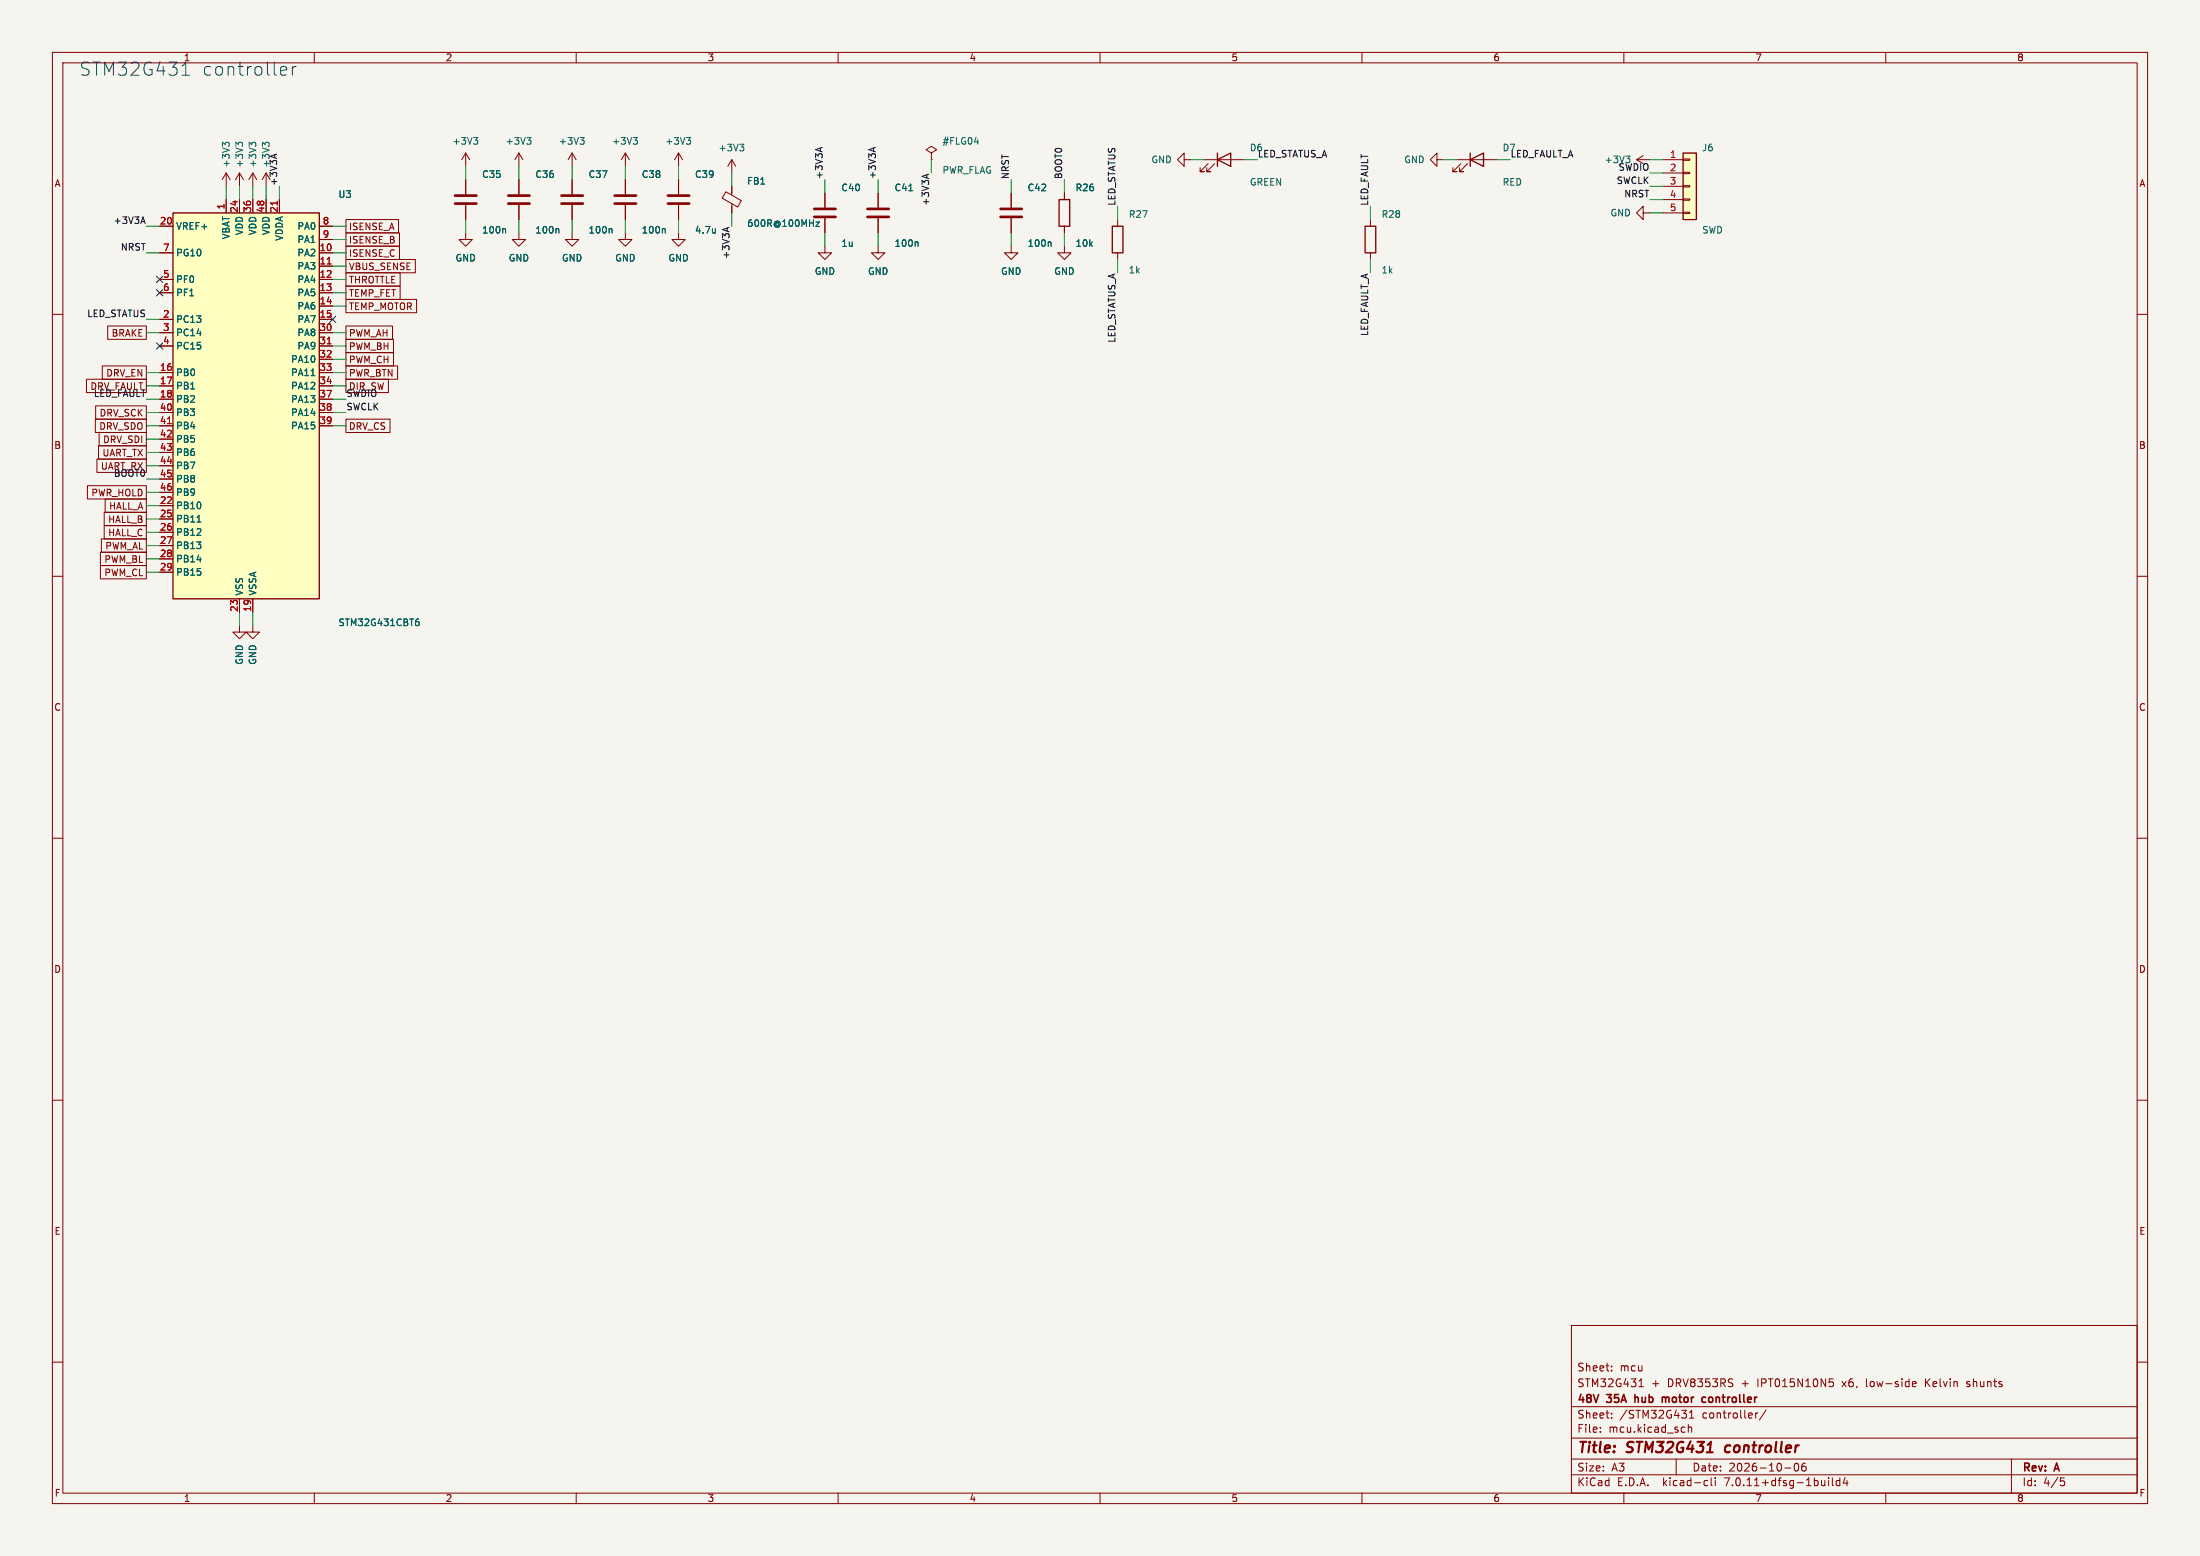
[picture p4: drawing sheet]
<svg xmlns="http://www.w3.org/2000/svg" width="420mm" height="297mm" viewBox="0 0 420 297" stroke-linecap="round" stroke-linejoin="round" font-family="sans-serif">
<path d="M0 0h420v297h-420z" fill="#f5f4ef" stroke="#f5f4ef" stroke-width=".19"/>
<g fill="none" stroke="#840000" stroke-width=".19">
<path d="M10 10h400v277h-400zM12 12h396v273h-396zM60 10v2M110 10v2M160 10v2M210 10v2M260 10v2M310 10v2M360 10v2M43.2 33v2.6M43.2 38.1v2.5M43.2 33l-.8 1.3"/>
<path d="M43.2 33l.7 1.3M45.7 33v2.6M45.7 38.1v2.5M45.7 33l-.7 1.3M45.7 33l.8 1.3M48.3 33v2.6M48.3 38.1v2.5M48.3 33l-.8 1.3M48.3 33l.7 1.3M50.8 33v2.6M50.8 38.1v2.5M50.8 33l-.8 1.3"/>
<path d="M50.8 33l.8 1.3M53.3 38.1v2.5M88.9 29.2l-.8 1.3M88.9 29.2v2.6M88.9 34.3v2.8M88.9 39.1v2.8M88.9 29.2l.8 1.3M99.1 29.2l-.8 1.3M99.1 29.2v2.6M99.1 34.3v2.8M99.1 39.1v2.8M99.1 29.2l.7 1.3"/>
<path d="M109.2 29.2l-.7 1.3M109.2 29.2v2.6M109.2 34.3v2.8M109.2 39.1v2.8M109.2 29.2l.8 1.3M119.4 29.2v2.6M119.4 34.3v2.8M119.4 39.1v2.8M119.4 29.2l-.8 1.3M119.4 29.2l.7 1.3M129.5 29.2v2.6M129.5 34.3v2.8"/>
<path d="M129.5 39.1v2.8M129.5 29.2l-.7 1.3M129.5 29.2l.8 1.3M138.6 36.6l2.9 1.7-.7 1.2-2.9-1.7zM139.7 30.5v2.5M139.7 35.6v1.6M139.7 38.9v1.7M139.7 30.5l-.8 1.3M139.7 30.5l.8 1.3M157.5 36.8v2.8M167.6 36.8v2.8M177.8 29.2l1-.6-1-.7-1 .7 1 .6v1.3"/>
<path d="M177.8 30.5h.1M193 36.8v2.8M203.2 36.8v1.3M226.1 30.5v-1.3l-1.3 1.3 1.3 1.3v-1.3h1.2M229.9 30.5h7.6M230.6 31.2l-1.5 1.6h.8h-.8v-.8M231.9 31.2l-1.5 1.6h.7h-.7v-.8M274.3 30.5v-1.3l-1.3 1.3 1.3 1.3v-1.3h1.3M278.1 30.5h7.6M278.9 31.2l-1.5 1.6h.7h-.7v-.8M280.2 31.2l-1.6 1.6h.8h-.8v-.8M312.4 30.5h2.6"/>
<path d="M312.4 30.5l1.3 .7M313.7 29.7l-1.3 .8M317.5 30.5h3.8M317.5 33h3.8M317.5 35.6h3.8M317.5 38.1h3.8M321.3 38h1.3v.2h-1.3zM321.3 35.4h1.3v.3h-1.3zM321.3 32.9h1.3v.2h-1.3zM321.3 30.4h1.3v.2h-1.3zM10 60h2M30.5 48.3h2.5"/>
<path d="M30.5 53.3h2.5M30.5 55.9h2.5M30.5 43.2h2.5M61 48.3h2.5M61 50.8h2.5M61 53.3h2.5M61 55.9h2.5M61 58.4h2.5M61 43.2h2.5M61 45.7h2.5M66 47h10.3v2.5h-10.3zM66 49.5h13.3v2.6h-13.3z"/>
<path d="M66 52.1h10.4v2.5h-10.4zM66 57.1h13.5v2.6h-13.5zM66 54.6h10.4v2.6h-10.4zM66 41.9h10.1v2.6h-10.1zM66 44.4h10.3v2.6h-10.3zM88.9 44.5v1.2h1.3l-1.3 1.3-1.3-1.3h1.3M99.1 44.5v1.2h1.2l-1.2 1.3-1.3-1.3h1.3M109.2 44.5v1.2h1.3l-1.3 1.3-1.3-1.3h1.3M119.4 44.5v1.2h1.2l-1.2 1.3-1.3-1.3h1.3M129.5 44.5v1.2h1.3l-1.3 1.3-1.2-1.3h1.2M157.5 47v1.3h1.2l-1.2 1.2-1.3-1.2h1.3M157.5 41.7v2.8"/>
<path d="M167.6 47v1.3h1.3l-1.3 1.2-1.2-1.2h1.2M167.6 41.7v2.8M193 47v1.3h1.3l-1.3 1.2-1.2-1.2h1.2M193 41.7v2.8M203.2 47v1.3h1.3l-1.3 1.2-1.3-1.2h1.3M203.2 43.2v1.3M213.4 41.9v1.3M213.4 48.3v1.2M261.6 41.9v1.3M261.6 48.3v1.2M313.7 40.6v-1.2l-1.3 1.2 1.3 1.3v-1.3h1.3M317.5 40.6h3.8"/>
<path d="M321.3 40.5h1.3v.3h-1.3zM408 60h2M16.5 72.4h11.4v2.5h-11.4zM18.3 77.5h9.6v2.5h-9.6zM19.5 69.8h8.4v2.6h-8.4zM20.6 62.2h7.3v2.6h-7.3zM30.5 61h2.5M30.5 71.1h2.5M30.5 73.7h2.5M30.5 76.2h2.5M30.5 63.5h2.5M30.5 66h2.5"/>
<path d="M30.5 78.7h2.5M61 61h2.5M61 71.1h2.5M61 73.7h2.5M61 76.2h2.5M61 63.5h2.5M61 66h2.5M61 68.6h2.5M61 78.7h2.5M66 62.2h8.9v2.6h-8.9zM66 64.8h9.1v2.5h-9.1zM66 67.3h9.1v2.6h-9.1z"/>
<path d="M66 72.4h8.1v2.5h-8.1zM66 69.8h9.9v2.6h-9.9zM16.7 92.7h11.2v2.6h-11.2zM18.2 80h9.7v2.6h-9.7zM18.5 87.6h9.4v2.6h-9.4zM18.8 85.1h9.1v2.5h-9.1zM18.9 82.5h9v2.6h-9zM19.9 97.8h8v2.5h-8zM20.1 95.2h7.8v2.6h-7.8zM30.5 96.5h2.5M30.5 99.1h2.5M30.5 81.3h2.5"/>
<path d="M30.5 83.8h2.5M30.5 86.4h2.5M30.5 88.9h2.5M30.5 91.4h2.5M30.5 94h2.5M61 81.3h2.5M66 80h8.4v2.6h-8.4zM10 110h2M19.2 105.4h8.7v2.6h-8.7zM19.2 107.9h8.7v2.6h-8.7zM19.3 102.9h8.6v2.5h-8.6zM19.9 100.3h8v2.6h-8z"/>
<path d="M30.5 101.6h2.5M30.5 104.1h2.5M30.5 106.7h2.5M30.5 109.2h2.5M45.7 119.4v1.3h1.3l-1.3 1.2-1.3-1.2h1.3M45.7 114.3v2.5M48.3 119.4v1.3h1.2l-1.2 1.2-1.3-1.2h1.3M48.3 114.3v2.5M408 110h2M10 160h2M408 160h2M10 210h2"/>
<path d="M408 210h2M10 260h2M300 253h108v32h-108zM408 260h2M300 278.5h108M300 274.5h108M300 268.5h108M305.5 273.2v.2M305.5 272.5v.1M307.7 270.5v.2M307.7 260.8v.1M307.7 261.5v.2"/>
<path d="M307.7 269.8v.1M312.9 264.7h.8M313 263.5l.3-.3v1.5M320 278.5v3M321.2 272.4l.5 .1M321.7 273.3l-.5 .1M322.3 272.5l.2-.1 .4 .1v.9M322.3 271.9v1.5M322.5 269.6l.4-.4v1.5M322.5 270.7h.9M335.2 269.7v1M335.6 269.7l-.3 .1-.1 .2"/>
<path d="M337.2 269.1l-1.3 1.9M342.7 279.4l.2-.1a.8 .8 0 0 1 .5 .7 .8 .8 0 0 1-.5 .8 1 1 0 0 1-.2-1.4zM344.7 279.3a.59 .59 0 0 0-.8 .6v.6l.2 .2 .4 .1 .2-.2 .1-.5-.1-.2h-.5l-.3 .2M349.2 263.2h.7M349.4 263.8h.3l.3 .2-.1 .6-.5 .1M365.1 264.5l.2 .2 .4-.1M365.1 263.9l.2-.2h.3l.2 .2v.1l-.7 .2M367.6 263.2v1.5M368.4 263.2l-.8 .8M375.4 264.6l.5 .1M375.7 263.7l-.3 .2 .3 .3M384 278.5v6.5"/>
<path d="M60 285v2M110 285v2M160 285v2M210 285v2M260 285v2M300 281.5h108M310 285v2M325.6 282.6l.4 .1M326 283.5l-.4 .1M326.7 282.1v1.3l.2 .2M327.4 282.1v.1M327.4 282.6v1"/>
<path d="M340.7 280.2h1.2M349.1 282.1v.1M349.1 282.6v1M349.8 282.1v1.3l.2 .2M351.2 282.7l-.4-.1-.3 .3 .2 .6h.5M351.2 282.1v1.5M352.2 282l-.3 1.1h.9M352.6 282.6v1M360 285v2M393.4 282.1h.7M393.5 282.7h.4l.3 .2-.2 .6-.5 .1"/>
</g>
<path d="M329.5 276.1l-.2 .7 .3 .4" fill="none" stroke="#840000" stroke-width=".4"/>
<path d="M312.1 266.2v1.5M312.2 266.8h-.1M317.3 266.7v1M317.3 266.8l.5-.1 .2 .2M318 266.9v.8M318 266.8v.1M325.2 266.7l.4 .1M325.6 267.6l-.4 .1" fill="none" stroke="#840000" stroke-width=".3"/>
<g fill="none" stroke="#840000" stroke-width=".51">
<path d="M86.9 38.9h4M86.9 37.3h4M97 38.9h4.1M97 37.3h4.1M107.2 38.9h4.1M107.2 37.3h4.1M117.3 38.9h4.1M117.3 37.3h4.1M127.5 38.9h4.1M127.5 37.3h4.1M155.4 39.9h4.1M165.6 39.9h4.1"/>
<path d="M191 39.9h4.1M155.4 41.4h4.1M165.6 41.4h4.1M191 41.4h4.1"/>
</g>
<g fill="none" stroke="#006464" stroke-width=".19">
<path d="M43 27.4l.2-.2h.3l.3 .2M43 27.6l-.5-.4v.7M45.5 27.4l.3-.2h.3l.2 .2M45.5 27.6l-.5-.4v.7M48.1 27.4l.2-.2h.3l.2 .2M48.1 27.6l-.5-.4v.7M50.6 27.6l-.5-.4v.7M50.6 27.4l.2-.2h.3l.3 .2M90.4 26.3h.8l-.4 .4M91 26.7l.2 .3v.3l-.2 .2M100.6 26.3h.8l-.5 .4M101.1 26.7l.3 .3v.3l-.3 .2"/>
<path d="M110.7 26.3h.8l-.4 .4M111.3 26.7l.2 .3v.3l-.2 .2M120.9 26.3h.8l-.4 .4M121.4 26.7l.3 .3v.3l-.3 .2M131.1 26.3h.7l-.4 .4M131.6 26.7l.2 .3v.3l-.2 .2M141.2 27.5h.8l-.4 .5M141.8 28l.2 .3v.3l-.2 .2M173.5 36.4h.7M186 27.1h.8M310.4 29.8h.8l-.5 .5M310.9 30.3l.3 .2v.3"/>
<path d="M96.3 43.6l.2 .2v.7M106.5 43.6l.2 .2v.7M116.7 43.6l.1 .2v.7M126.8 43.6l.2 .2v.7M136.6 43.6v.9M136.6 44.4h-.1M155.8 42.4h.6l-.6 .8h.6M175.1 46.2l.2 .2v.6M200.5 46.2l.2 .2v.6M59.4 71.7h.7M37.6 99.6h.7M79.5 118.6l.4 .1 .1 .2v.4l-.5 .1"/>
<path d="M79.9 118.1l-.4 .1"/>
</g>
<g fill="#ffffc2" stroke="#ffffc2" stroke-width=".19">
<path d="M33 40.6h28v73.7h-28z"/>
<path d="M321.3 29.2h2.5v12.7h-2.5z"/>
</g>
<path d="M202.2 38.1h2v5.1h-2zM232.4 30.5l2.5-1.3v2.6zM232.4 29.2v2.6M280.7 30.5l2.5-1.3v2.6zM280.7 29.2v2.6M321.3 29.2h2.5v12.7h-2.5zM33 40.6h28v73.7h-28zM212.3 43.2h2.1v5.1h-2.1zM260.6 43.2h2v5.1h-2z" fill="none" stroke="#840000" stroke-width=".25"/>
<path d="M52.9 38.4v.7M62.5 50.4h.7M62.5 65.6h.7M32 80.9h.7" fill="none" stroke="#a90000" stroke-width=".19"/>
<path d="M52.5 29.5v.6M52.8 29.4l-1.2 .4M156.6 28.3v.6M157 28.1l-1.3 .5M166.8 28.3v.6M167.1 28.1l-1.2 .5M176.9 33.4v.6M177.3 33.2l-1.3 .5M27 42.3h.6M27.3 41.4l.4 1.3M138.8 43.5v.6M139.2 43.4l-1.3 .4" fill="none" stroke="#0f0f0f" stroke-width=".19"/>
<path d="M34.7 14.4h1.5M35.5 11.9v2.5M53.9 12.7l.7 .1 .1 .5-1.1 .2M54.6 14.2l-.7 .2M55.8 12.7v1.7M56.5 12.7a.64 .64 0 0 0-.7 .5" fill="none" stroke="#0000c2" stroke-width=".19"/>
<g fill="none" stroke="#009600" stroke-width=".19">
<path d="M43.2 35.6v2.5M45.7 35.6v2.5M48.3 35.6v2.5M50.8 35.6v2.5M53.3 35.6v2.5M88.9 31.8v2.5M99.1 31.8v2.5M109.2 31.8v2.5M119.4 31.8v2.5M129.5 31.8v2.5M139.7 33v2.6M157.5 34.3v2.5"/>
<path d="M167.6 34.3v2.5M177.8 30.5v2.5M193 34.3v2.5M203.2 34.3v2.5M213.4 39.4v2.5M227.3 30.5h2.6M237.5 30.5h2.5M261.6 39.4v2.5M275.6 30.5h2.5M285.7 30.5h2.6M315 30.5h2.5M315 33h2.5"/>
<path d="M315 35.6h2.5M315 38.1h2.5M27.9 48.3h2.6M27.9 43.2h2.6M63.5 48.3h2.5M63.5 50.8h2.5M63.5 58.4h2.5M63.5 55.9h2.5M63.5 53.3h2.5M63.5 45.7h2.5M63.5 43.2h2.5M88.9 41.9v2.6"/>
<path d="M99.1 41.9v2.6M109.2 41.9v2.6M119.4 41.9v2.6M129.5 41.9v2.6M139.7 40.6v2.6M157.5 44.5v2.5M167.6 44.5v2.5M193 44.5v2.5M203.2 44.5v2.5M213.4 49.5v2.6M261.6 49.5v2.6M315 40.6h2.5"/>
<path d="M27.9 71.1h2.6M27.9 63.5h2.6M27.9 78.7h2.6M27.9 76.2h2.6M27.9 73.7h2.6M27.9 61h2.6M63.5 71.1h2.5M63.5 63.5h2.5M63.5 68.6h2.5M63.5 66h2.5M63.5 78.7h2.5M63.5 76.2h2.5"/>
<path d="M63.5 73.7h2.5M27.9 83.8h2.6M27.9 81.3h2.6M27.9 91.4h2.6M27.9 88.9h2.6M27.9 86.4h2.6M27.9 94h2.6M27.9 99.1h2.6M27.9 96.5h2.6M63.5 81.3h2.5M27.9 109.2h2.6M27.9 106.7h2.6"/>
<path d="M27.9 104.1h2.6M27.9 101.6h2.6M45.7 116.8v2.6M48.3 116.8v2.6"/>
</g>
<path d="M29.9 55.3l1.2 1.2M29.9 52.7l1.2 1.2M31.1 55.3l-1.2 1.2M31.1 52.7l-1.2 1.2M29.9 65.4l1.2 1.2M31.1 65.4l-1.2 1.2M62.9 60.4l1.2 1.2M64.1 60.4l-1.2 1.2" fill="none" stroke="#000084" stroke-width=".19"/>
<g font-size="3.5" fill="#0000c2">
<text x="15" y="14.7">STM32G431</text>
<text x="38.4" y="14.7">controller</text>
</g>
<g font-size="2.8" fill="#840000">
<text x="301" y="277.9">Title:</text>
<text x="310.6" y="277.9">STM32G431</text>
<text x="330.2" y="277.9">controller</text>
</g>
<g font-size="2.1" fill="#840000">
<text x="301" y="262">Sheet:</text>
<text x="309.2" y="262">mcu</text>
<text x="301" y="268.2">48V</text>
<text x="301" y="265">STM32G431</text>
<text x="306.9" y="268.2">35A</text>
<text x="312.8" y="268.2">hub</text>
<text x="315.2" y="265">+</text>
<text x="318.4" y="265">DRV8353RS</text>
<text x="318.6" y="268.2">motor</text>
<text x="326.8" y="268.2">controller</text>
<text x="332.6" y="265">+</text>
<text x="335.8" y="265">IPT015N10N5</text>
<text x="352.1" y="265">x6,</text>
<text x="356.8" y="265">low-side</text>
<text x="368.2" y="265">Kelvin</text>
<text x="376.3" y="265">shunts</text>
<text x="301" y="273.7">File:</text>
<text x="301" y="271">Sheet:</text>
<text x="307.1" y="273.7">mcu.kicad_sch</text>
<text x="309.2" y="271">/STM32G431</text>
<text x="325" y="271">controller/</text>
<text x="301" y="281.1">Size:</text>
<text x="307.6" y="281.1">A3</text>
<text x="323" y="281.1">Date:</text>
<text x="330" y="281.1">2026-10-06</text>
<text x="386" y="281.3">Rev:</text>
<text x="392.4" y="281.3">A</text>
<text x="301" y="283.9">KiCad</text>
<text x="308.7" y="283.9">E.D.A.</text>
<text x="317.6" y="283.9">kicad-cli</text>
<text x="329.5" y="283.9">7.0.11+dfsg-1build4</text>
<text x="386" y="283.9">Id:</text>
<text x="390.1" y="283.9">4/5</text>
</g>
<text font-size="1.8" fill="#0000c2" x="35" y="11.9">1</text>
<g font-size="1.8" fill="#840000">
<text x="85" y="11.9">2</text>
<text x="135" y="11.9">3</text>
<text x="185" y="11.9">4</text>
<text x="235" y="11.9">5</text>
<text x="285" y="11.9">6</text>
<text x="335" y="11.9">7</text>
<text x="385" y="11.9">8</text>
<text x="10.3" y="35.9">A</text>
<text x="408.3" y="35.9">A</text>
<text x="66.5" y="44.1">ISENSE_A</text>
<text x="66.5" y="46.7">ISENSE_B</text>
<text x="66.5" y="49.2">ISENSE_C</text>
<text x="66.5" y="51.8">VBUS_SENSE</text>
<text x="66.5" y="54.3">THROTTLE</text>
<text x="66.5" y="59.4">TEMP_MOTOR</text>
<text x="66.5" y="56.8">TEMP_FET</text>
<text x="21.2" y="64.5">BRAKE</text>
<text x="66.5" y="64.5">PWM_AH</text>
<text x="66.5" y="67">PWM_BH</text>
<text x="66.5" y="69.5">PWM_CH</text>
<text x="17.2" y="74.6">DRV_FAULT</text>
<text x="20.2" y="72.1">DRV_EN</text>
<text x="66.5" y="74.6">DIR_SW</text>
<text x="66.5" y="72.1">PWR_BTN</text>
<text x="18.9" y="82.2">DRV_SDO</text>
<text x="18.9" y="79.7">DRV_SCK</text>
<text x="66.5" y="82.2">DRV_CS</text>
<text x="10.3" y="85.9">B</text>
<text x="19.2" y="89.9">UART_RX</text>
<text x="19.5" y="87.3">UART_TX</text>
<text x="19.6" y="84.8">DRV_SDI</text>
<text x="408.2" y="85.9">B</text>
<text x="17.3" y="94.9">PWR_HOLD</text>
<text x="20.5" y="100">HALL_B</text>
<text x="20.7" y="97.5">HALL_A</text>
<text x="19.8" y="107.6">PWM_BL</text>
<text x="20" y="105.1">PWM_AL</text>
<text x="20.5" y="102.6">HALL_C</text>
<text x="19.8" y="110.2">PWM_CL</text>
<text x="10.3" y="135.9">C</text>
<text x="408.2" y="135.9">C</text>
<text x="10.3" y="185.9">D</text>
<text x="408.2" y="185.9">D</text>
<text x="10.3" y="235.9">E</text>
<text x="408.3" y="235.9">E</text>
<text x="10.3" y="285.9">F</text>
<text x="35" y="286.9">1</text>
<text x="85" y="286.9">2</text>
<text x="135" y="286.9">3</text>
<text x="185" y="286.9">4</text>
<text x="235" y="286.9">5</text>
<text x="285" y="286.9">6</text>
<text x="335" y="286.9">7</text>
<text x="385" y="286.9">8</text>
<text x="408.3" y="285.9">F</text>
</g>
<g font-size="1.8" fill="#006464">
<text x="86.3" y="27.8">+3V3</text>
<text x="96.4" y="27.8">+3V3</text>
<text x="106.6" y="27.8">+3V3</text>
<text x="116.7" y="27.8">+3V3</text>
<text x="126.9" y="27.8">+3V3</text>
<text x="137.1" y="29.1">+3V3</text>
<text x="179.8" y="27.8">#FLG04</text>
<text x="238.5" y="29.1">D6</text>
<text x="286.8" y="29.1">D7</text>
<text x="324.9" y="29.1">J6</text>
<text x="44" y="32.1" transform="rotate(-90 44 32.1)">+3V3</text>
<text x="46.6" y="32.1" transform="rotate(-90 46.6 32.1)">+3V3</text>
<text x="49.1" y="32.1" transform="rotate(-90 49.1 32.1)">+3V3</text>
<text x="91.9" y="34.2">C35</text>
<text x="102.1" y="34.2">C36</text>
<text x="112.3" y="34.2">C37</text>
<text x="122.4" y="34.2">C38</text>
<text x="132.6" y="34.2">C39</text>
<text x="142.5" y="35.4">FB1</text>
<text x="179.8" y="33.3">PWR_FLAG</text>
<text x="219.7" y="31.3">GND</text>
<text x="238.5" y="35.6">GREEN</text>
<text x="268" y="31.3">GND</text>
<text x="286.8" y="35.6">RED</text>
<text x="64.5" y="38">U3</text>
<text x="160.5" y="36.7">C40</text>
<text x="170.7" y="36.7">C41</text>
<text x="196.1" y="36.7">C42</text>
<text x="205.2" y="36.7">R26</text>
<text x="215.4" y="41.8">R27</text>
<text x="263.6" y="41.8">R28</text>
<text x="307.3" y="41.5">GND</text>
<text x="33.5" y="44">VREF+</text>
<text x="44" y="45.8" transform="rotate(-90 44 45.8)">VBAT</text>
<text x="46.6" y="45" transform="rotate(-90 46.6 45)">VDD</text>
<text x="49.1" y="45" transform="rotate(-90 49.1 45)">VDD</text>
<text x="51.7" y="45" transform="rotate(-90 51.7 45)">VDD</text>
<text x="54.2" y="46.1" transform="rotate(-90 54.2 46.1)">VDDA</text>
<text x="56.7" y="44">PA0</text>
<text x="56.7" y="46.6">PA1</text>
<text x="91.9" y="44.8">100n</text>
<text x="102.1" y="44.8">100n</text>
<text x="112.3" y="44.8">100n</text>
<text x="122.4" y="44.8">100n</text>
<text x="132.6" y="44.8">4.7u</text>
<text x="142.5" y="43.5">600R@100MHz</text>
<text x="160.5" y="47.3">1u</text>
<text x="170.7" y="47.3">100n</text>
<text x="196.1" y="47.3">100n</text>
<text x="205.2" y="47.3">10k</text>
<text x="324.9" y="44.8">SWD</text>
<text x="33.5" y="49.1">PG10</text>
<text x="56.7" y="49.1">PA2</text>
<text x="56.7" y="51.7">PA3</text>
<text x="86.9" y="50.1">GND</text>
<text x="97" y="50.1">GND</text>
<text x="107.2" y="50.1">GND</text>
<text x="117.3" y="50.1">GND</text>
<text x="127.5" y="50.1">GND</text>
<text x="155.4" y="52.7">GND</text>
<text x="165.6" y="52.7">GND</text>
<text x="191" y="52.7">GND</text>
<text x="201.2" y="52.7">GND</text>
<text x="215.4" y="52.4">1k</text>
<text x="263.6" y="52.4">1k</text>
<text x="33.5" y="54.2">PF0</text>
<text x="33.5" y="56.7">PF1</text>
<text x="56.7" y="54.2">PA4</text>
<text x="56.7" y="56.7">PA5</text>
<text x="56.7" y="59.3">PA6</text>
<text x="33.5" y="61.8">PC13</text>
<text x="33.5" y="64.4">PC14</text>
<text x="56.7" y="61.8">PA7</text>
<text x="56.7" y="64.4">PA8</text>
<text x="33.5" y="72">PB0</text>
<text x="33.5" y="66.9">PC15</text>
<text x="55.5" y="69.4">PA10</text>
<text x="55.5" y="72">PA11</text>
<text x="56.7" y="66.9">PA9</text>
<text x="33.5" y="74.5">PB1</text>
<text x="33.5" y="77.1">PB2</text>
<text x="55.5" y="74.5">PA12</text>
<text x="55.5" y="77.1">PA13</text>
<text x="33.5" y="79.6">PB3</text>
<text x="33.5" y="82.1">PB4</text>
<text x="55.5" y="79.6">PA14</text>
<text x="55.5" y="82.1">PA15</text>
<text x="33.5" y="84.7">PB5</text>
<text x="33.5" y="87.2">PB6</text>
<text x="33.5" y="89.8">PB7</text>
<text x="33.5" y="92.3">PB8</text>
<text x="33.5" y="94.8">PB9</text>
<text x="33.5" y="97.4">PB10</text>
<text x="33.5" y="99.9">PB11</text>
<text x="33.5" y="102.5">PB12</text>
<text x="33.5" y="105">PB13</text>
<text x="33.5" y="107.5">PB14</text>
<text x="33.5" y="110.1">PB15</text>
<text x="46.6" y="113.8" transform="rotate(-90 46.6 113.8)">VSS</text>
<text x="49.1" y="113.8" transform="rotate(-90 49.1 113.8)">VSSA</text>
<text x="64.5" y="119.7">STM32G431CBT6</text>
<text x="46.6" y="127" transform="rotate(-90 46.6 127)">GND</text>
<text x="49.1" y="127" transform="rotate(-90 49.1 127)">GND</text>
</g>
<g font-size="1.8" fill="#0f0f0f">
<text x="51.7" y="32.1" transform="rotate(-90 51.7 32.1)">+3V3</text>
<text x="53" y="35.6" transform="rotate(-90 53 35.6)">+3V3A</text>
<text x="157.1" y="34.3" transform="rotate(-90 157.1 34.3)">+3V3A</text>
<text x="167.3" y="34.3" transform="rotate(-90 167.3 34.3)">+3V3A</text>
<text x="192.7" y="34.3" transform="rotate(-90 192.7 34.3)">NRST</text>
<text x="202.9" y="34.3" transform="rotate(-90 202.9 34.3)">BOOT0</text>
<text x="240" y="30.1">LED_STATUS_A</text>
<text x="288.3" y="30.1">LED_FAULT_A</text>
<text x="306.2" y="31.3">+3V3</text>
<text x="308.5" y="35.2">SWCLK</text>
<text x="308.9" y="32.7">SWDIO</text>
<text x="177.5" y="39.4" transform="rotate(-90 177.5 39.4)">+3V3A</text>
<text x="213" y="39.4" transform="rotate(-90 213 39.4)">LED_STATUS</text>
<text x="261.3" y="39.4" transform="rotate(-90 261.3 39.4)">LED_FAULT</text>
<text x="310" y="37.7">NRST</text>
<text x="21.6" y="42.8">+3V3A</text>
<text x="23" y="47.9">NRST</text>
<text x="139.4" y="49.6" transform="rotate(-90 139.4 49.6)">+3V3A</text>
<text x="16.5" y="60.6">LED_STATUS</text>
<text x="213" y="65.5" transform="rotate(-90 213 65.5)">LED_STATUS_A</text>
<text x="261.3" y="64.2" transform="rotate(-90 261.3 64.2)">LED_FAULT_A</text>
<text x="17.8" y="75.9">LED_FAULT</text>
<text x="66" y="75.9">SWDIO</text>
<text x="66" y="78.4">SWCLK</text>
<text x="21.6" y="91.1">BOOT0</text>
</g>
<g font-size="1.8" fill="#a90000">
<text x="318.7" y="30.2">1</text>
<text x="318.7" y="32.8">2</text>
<text x="318.7" y="35.3">3</text>
<text x="42.9" y="40.1" transform="rotate(-90 42.9 40.1)">1</text>
<text x="45.5" y="40.7" transform="rotate(-90 45.5 40.7)">24</text>
<text x="48" y="40.7" transform="rotate(-90 48 40.7)">36</text>
<text x="50.5" y="40.7" transform="rotate(-90 50.5 40.7)">48</text>
<text x="53.1" y="40.7" transform="rotate(-90 53.1 40.7)">21</text>
<text x="318.7" y="37.8">4</text>
<text x="318.7" y="40.4">5</text>
<text x="30.4" y="42.9">20</text>
<text x="61.5" y="42.9">8</text>
<text x="61.5" y="45.5">9</text>
<text x="31" y="53.1">5</text>
<text x="31" y="48">7</text>
<text x="60.9" y="48">10</text>
<text x="60.9" y="50.5">11</text>
<text x="60.9" y="53.1">12</text>
<text x="31" y="55.6">6</text>
<text x="60.9" y="55.6">13</text>
<text x="60.9" y="58.2">14</text>
<text x="31" y="60.7">2</text>
<text x="31" y="63.2">3</text>
<text x="31" y="65.8">4</text>
<text x="60.9" y="60.7">15</text>
<text x="60.9" y="63.2">30</text>
<text x="60.9" y="65.8">31</text>
<text x="30.4" y="70.9">16</text>
<text x="60.9" y="68.3">32</text>
<text x="60.9" y="70.9">33</text>
<text x="30.4" y="73.4">17</text>
<text x="30.4" y="75.9">18</text>
<text x="60.9" y="73.4">34</text>
<text x="60.9" y="75.9">37</text>
<text x="30.4" y="78.5">40</text>
<text x="30.4" y="81">41</text>
<text x="30.4" y="83.6">42</text>
<text x="60.9" y="78.5">38</text>
<text x="60.9" y="81">39</text>
<text x="30.4" y="86.1">43</text>
<text x="30.4" y="88.6">44</text>
<text x="30.4" y="91.2">45</text>
<text x="30.4" y="93.7">46</text>
<text x="30.4" y="96.3">22</text>
<text x="30.4" y="98.8">25</text>
<text x="30.4" y="101.3">26</text>
<text x="30.4" y="103.9">27</text>
<text x="30.4" y="106.4">28</text>
<text x="30.4" y="109">29</text>
<text x="45.5" y="116.9" transform="rotate(-90 45.5 116.9)">23</text>
<text x="48" y="116.9" transform="rotate(-90 48 116.9)">19</text>
</g>
</svg>
